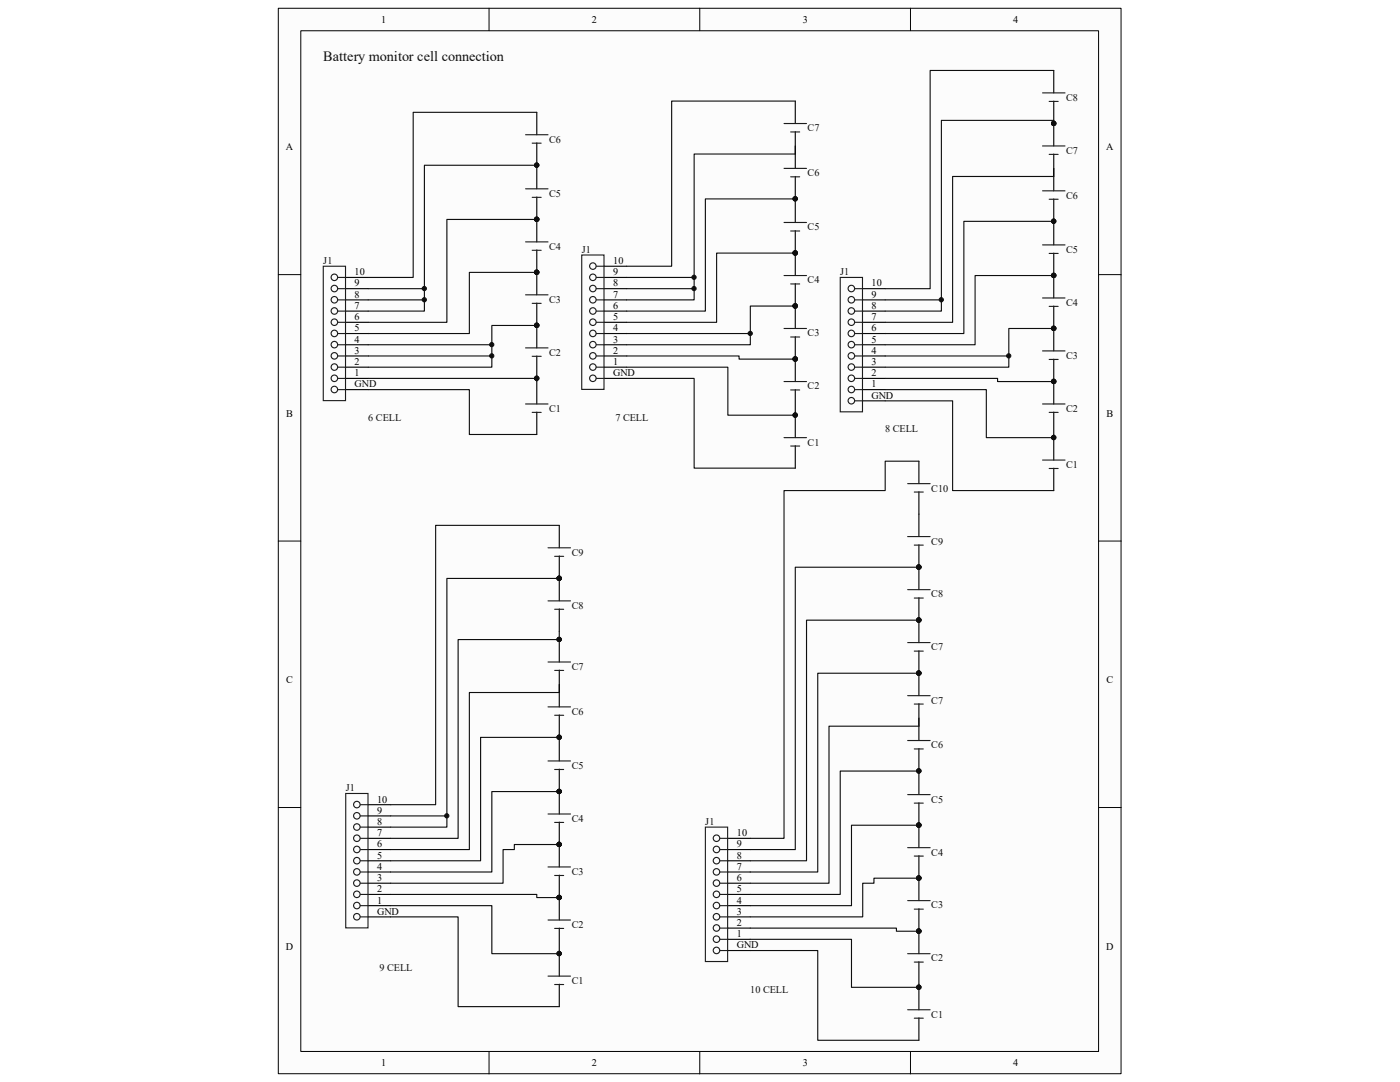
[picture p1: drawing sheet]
<svg xmlns="http://www.w3.org/2000/svg" width="279mm" height="216mm" viewBox="0 0 279 216" stroke-linecap="round" stroke-linejoin="round" font-family="sans-serif">
<path d="M55.6 1.7h168.1v212.5h-168.1z" fill="#fcfcfc"/>
<path d="M55.5 1.7h168.2v212.5h-168.2z" fill="none" stroke="#000" stroke-width=".2"/>
<path d="M60.1 6.2h159.1v203.6h-159.1z" fill="#fcfcfc"/>
<g fill="none" stroke="#000" stroke-width=".2">
<path d="M60 6.1h159.2v203.7h-159.2zM97.6 1.6v4.5M139.6 1.6v4.5M181.7 1.6v4.5M55.5 54.8h4.5M219.3 54.8h4.5M55.5 108h4.5M219.3 108h4.5M55.5 161.1h4.5M219.3 161.1h4.5M97.6 209.8v4.5M139.6 209.8v4.5"/>
<path d="M181.7 209.8v4.5"/>
</g>
<g fill="none" stroke="#000" stroke-width=".22">
<path d="M210.3 14.1v4.4M107.1 22.4v4.5M107.1 28.5v4.5M107.1 33.2v4.5M107.1 39.3v9M158.7 20.2v4.4M158.7 26.3v7.3M158.7 35.2v4.5M158.7 39.9v4.5M210.3 20.2v8.9M210.3 30.7v7.4M210.3 39.7v4.5"/>
<path d="M69 59.8h4.5M69 57.6h4.5M69 55.4h4.5M107.1 49.9v8.9M120.6 59.8h4.5M120.6 57.6h4.5M120.6 55.4h4.5M120.6 53.1h4.5M158.7 46v9M158.7 56.6v8.9M172.2 59.8h4.5M172.2 57.6h4.5"/>
<path d="M210.3 44.4v4.5M210.3 50.5v9M69 77.7h4.5M69 75.5h4.5M69 73.3h4.5M69 71h4.5M69 68.8h4.5M69 66.6h4.5M69 64.3h4.5M69 62.1h4.5M107.1 60.5v8.9M107.1 71v4.5"/>
<path d="M107.1 76.1v4.5M120.6 75.5h4.5M120.6 73.3h4.5M120.6 71h4.5M120.6 68.8h4.5M120.6 66.6h4.5M120.6 64.3h4.5M120.6 62.1h4.5M158.7 67.2v8.9M158.7 77.7v4.5M172.2 77.7h4.5M172.2 75.5h4.5"/>
<path d="M172.2 73.3h4.5M172.2 71h4.5M172.2 68.8h4.5M172.2 66.6h4.5M172.2 64.3h4.5M172.2 62.1h4.5M172.2 80h4.5M210.3 61.1v8.9M210.3 71.7v8.9M107.1 82.2v4.5M158.7 82.8v4.5M158.7 88.9v4.5"/>
<path d="M183.4 92v4.5M183.4 98.1v9M210.3 82.2v4.5M210.3 87.3v4.5M210.3 93.4v4.5M111.6 104.8v4.5M111.6 110.9v9M183.4 108.7v9M183.4 119.3v8.9M111.6 121.5v4.5M111.6 127.6v4.5M111.6 133.7v7.3"/>
<path d="M183.4 129.9v8.9M111.6 142.7v4.4M111.6 147.4v4.4M111.6 153.5v8.9M183.4 140.4v7.4M183.4 149.4v4.5M183.4 154.1v4.5M73.5 178.5h4.5M73.5 176.2h4.5M73.5 174h4.5M73.5 171.8h4.5M73.5 169.5h4.5"/>
<path d="M73.5 167.3h4.5M73.5 165h4.5M73.5 162.8h4.5M73.5 160.6h4.5M111.6 164v9M111.6 174.6v9M145.3 178.5h4.4M145.3 176.2h4.4M145.3 174h4.4M145.3 171.8h4.4M145.3 169.5h4.4M145.3 167.3h4.4"/>
<path d="M183.4 160.2v8.9M183.4 170.8v8.9M73.5 183h4.5M73.5 180.7h4.5M111.6 185.2v4.5M111.6 190.3v4.5M111.6 196.4v4.5M145.3 183h4.4M145.3 180.7h4.4M145.3 189.7h4.4M145.3 187.4h4.4M145.3 185.2h4.4"/>
<path d="M183.4 181.3v9M183.4 191.9v4.5M183.4 197v4.5M183.4 203.1v4.5"/>
</g>
<g fill="none" stroke="#1c1c1c" stroke-width=".22">
<path d="M208.1 18.5h4.4M104.9 37.7h4.5M104.9 26.9h4.5M106.2 39.4h1.8M106.2 28.6h1.8M156.5 33.6h4.5M156.5 24.6h4.5M157.8 35.3h1.8M157.8 26.3h1.8M208.1 38.1h4.4M208.1 29.1h4.4M209.4 39.8h1.8"/>
<path d="M209.4 30.8h1.8M209.4 20.2h1.8M64.5 53.1h4.5v26.8h-4.5zM67.4 59.8h1.6M67.4 57.6h1.6M67.4 55.4h1.6M104.9 58.8h4.5M104.9 48.3h4.5M106.2 49.9h1.8M116.1 50.9h4.4v26.8h-4.4zM119 59.8h1.6M119 57.6h1.6"/>
<path d="M119 55.4h1.6M119 53.1h1.6M156.5 55h4.5M156.5 44.4h4.5M157.8 56.7h1.8M157.8 46.1h1.8M167.7 55.4h4.4v26.8h-4.4zM170.6 59.8h1.6M170.6 57.6h1.6M208.1 59.5h4.4M208.1 48.9h4.4M209.4 50.6h1.8"/>
<path d="M67.4 73.3h1.6M67.4 75.5h1.6M67.4 77.7h1.6M67.4 71h1.6M67.4 64.3h1.6M67.4 66.6h1.6M67.4 68.8h1.6M67.4 62.1h1.6M104.9 69.4h4.5M106.2 71.1h1.8M106.2 60.5h1.8M119 73.3h1.6"/>
<path d="M119 75.5h1.6M119 71h1.6M119 64.3h1.6M119 66.6h1.6M119 68.8h1.6M119 62.1h1.6M156.5 76.1h4.5M156.5 65.5h4.5M157.8 77.8h1.8M157.8 67.2h1.8M170.6 73.3h1.6M170.6 75.5h1.6"/>
<path d="M170.6 77.7h1.6M170.6 71h1.6M170.6 64.3h1.6M170.6 66.6h1.6M170.6 68.8h1.6M170.6 62.1h1.6M170.6 80h1.6M208.1 70h4.4M209.4 71.7h1.8M209.4 61.1h1.8M104.9 80.6h4.5M106.2 82.3h1.8"/>
<path d="M156.5 87.3h4.5M157.8 89h1.8M181.1 96.5h4.5M182.5 98.2h1.8M208.1 80.6h4.4M208.1 91.8h4.4M209.4 82.3h1.8M209.4 93.5h1.8M109.4 119.9h4.5M109.4 109.3h4.5M110.7 111h1.8M181.1 117.7h4.5"/>
<path d="M181.1 107.1h4.5M182.5 119.3h1.8M182.5 108.8h1.8M109.4 132.1h4.5M110.7 133.8h1.8M110.7 121.6h1.8M181.1 138.8h4.5M181.1 128.2h4.5M182.5 129.9h1.8M69 158.3h4.4v26.8h-4.4zM109.4 151.8h4.5M109.4 141h4.5"/>
<path d="M110.7 153.5h1.8M110.7 142.7h1.8M181.1 158.6h4.5M181.1 147.8h4.5M182.5 149.4h1.8M182.5 140.5h1.8M71.9 178.5h1.6M71.9 176.2h1.6M71.9 169.5h1.6M71.9 171.8h1.6M71.9 174h1.6M71.9 167.3h1.6"/>
<path d="M71.9 165h1.6M71.9 162.8h1.6M71.9 160.6h1.6M109.4 173h4.5M109.4 162.4h4.5M110.7 174.7h1.8M110.7 164.1h1.8M140.8 165h4.4v26.9h-4.4zM143.7 178.5h1.6M143.7 176.2h1.6M143.7 169.5h1.6M143.7 171.8h1.6"/>
<path d="M143.7 174h1.6M143.7 167.3h1.6M181.1 179.7h4.5M181.1 169.1h4.5M182.5 170.8h1.8M182.5 160.3h1.8M71.9 180.7h1.6M71.9 183h1.6M109.4 194.8h4.5M109.4 183.6h4.5M110.7 196.5h1.8M110.7 185.3h1.8"/>
<path d="M143.7 180.7h1.6M143.7 183h1.6M143.7 185.2h1.6M143.7 187.4h1.6M143.7 189.7h1.6M181.1 190.3h4.5M182.5 192h1.8M182.5 181.4h1.8M181.1 201.5h4.5M182.5 203.2h1.8"/>
<circle cx="66.7" cy="55.3" r=".65"/>
<circle cx="66.7" cy="57.6" r=".65"/>
<circle cx="66.7" cy="59.8" r=".65"/>
<circle cx="118.3" cy="59.8" r=".65"/>
<circle cx="118.3" cy="55.3" r=".65"/>
<circle cx="118.3" cy="53.1" r=".65"/>
<circle cx="118.3" cy="57.6" r=".65"/>
<circle cx="169.9" cy="59.8" r=".65"/>
<circle cx="169.9" cy="57.6" r=".65"/>
<circle cx="66.7" cy="73.2" r=".65"/>
<circle cx="66.7" cy="75.5" r=".65"/>
<circle cx="66.7" cy="68.8" r=".65"/>
<circle cx="66.7" cy="77.7" r=".65"/>
<circle cx="66.7" cy="66.5" r=".65"/>
<circle cx="66.7" cy="62.1" r=".65"/>
<circle cx="66.7" cy="71" r=".65"/>
<circle cx="66.7" cy="64.3" r=".65"/>
<circle cx="118.3" cy="73.2" r=".65"/>
<circle cx="118.3" cy="68.8" r=".65"/>
<circle cx="118.3" cy="71" r=".65"/>
<circle cx="118.3" cy="64.3" r=".65"/>
<circle cx="118.3" cy="66.5" r=".65"/>
<circle cx="118.3" cy="75.5" r=".65"/>
<circle cx="118.3" cy="62.1" r=".65"/>
<circle cx="169.9" cy="75.5" r=".65"/>
<circle cx="169.9" cy="73.2" r=".65"/>
<circle cx="169.9" cy="71" r=".65"/>
<circle cx="169.9" cy="80" r=".65"/>
<circle cx="169.9" cy="77.7" r=".65"/>
<circle cx="169.9" cy="66.5" r=".65"/>
<circle cx="169.9" cy="62.1" r=".65"/>
<circle cx="169.9" cy="68.8" r=".65"/>
<circle cx="169.9" cy="64.3" r=".65"/>
<circle cx="71.2" cy="171.7" r=".65"/>
<circle cx="71.2" cy="178.5" r=".65"/>
<circle cx="71.2" cy="162.8" r=".65"/>
<circle cx="71.2" cy="160.5" r=".65"/>
<circle cx="71.2" cy="174" r=".65"/>
<circle cx="71.2" cy="165" r=".65"/>
<circle cx="71.2" cy="169.5" r=".65"/>
<circle cx="71.2" cy="167.3" r=".65"/>
<circle cx="71.2" cy="176.2" r=".65"/>
<circle cx="143" cy="169.5" r=".65"/>
<circle cx="143" cy="167.3" r=".65"/>
<circle cx="143" cy="178.5" r=".65"/>
<circle cx="143" cy="171.7" r=".65"/>
<circle cx="143" cy="174" r=".65"/>
<circle cx="143" cy="176.2" r=".65"/>
<circle cx="71.2" cy="182.9" r=".65"/>
<circle cx="71.2" cy="180.7" r=".65"/>
<circle cx="143" cy="189.6" r=".65"/>
<circle cx="143" cy="180.7" r=".65"/>
<circle cx="143" cy="185.2" r=".65"/>
<circle cx="143" cy="182.9" r=".65"/>
<circle cx="143" cy="187.4" r=".65"/>
</g>
<g fill="none" stroke="#0e0e0e" stroke-width=".22">
<path d="M210.3 14.1h-24.7v43.5h-8.9M107.1 33.2v-.2h-22.4v29.1h-11.2M107.1 22.4h-24.6v33h-9M158.7 20.2h-24.7v32.9h-8.9M158.7 39.9v-.2h-17.9v22.4h-15.7M158.7 30.7h-20.2v29.1h-13.4M210.3 35.2h-20.2v29.1h-13.4M210.3 24.6v-.6h-22.4v38.1h-11.2M73.5 59.8h11.2M73.5 57.6h11.2M107.1 54.4h-13.4v12.2h-20.2M107.1 43.8h-17.9v20.5h-15.7"/>
<path d="M125.1 57.6h13.4M125.1 55.4h13.4M158.7 50.5h-15.7v13.8h-17.9M176.7 59.8h11.2M210.3 55h-15.7v13.8h-17.9M210.3 44.4v-.2h-17.9v22.4h-15.7M73.5 77.7h20.2v9h13.4M73.5 75.5h33.6v.6M73.5 71h24.7M73.5 68.8h24.7M107.1 64.9h-8.9v8.4h-24.7M125.1 71h22.4v.7h11.2"/>
<path d="M125.1 75.5h13.4v17.9h20.2M125.1 73.3h20.2v9.5h13.4v-.6M125.1 66.6h24.6M158.7 61.1h-9v7.7h-24.6M176.7 75.5h22.4v.6h11.2M176.7 80h13.4v17.9h20.2M176.7 77.7h20.1v9.6h13.5v-.6M176.7 71h24.6M210.3 65.5h-9v7.8h-24.6M183.4 92h-6.7v5.9h-20.2v69.4h-6.8M111.6 104.8h-24.7v55.8h-8.9M111.6 115.4h-22.4v49.6h-11.2"/>
<path d="M183.4 113.2h-24.7v56.3h-9M111.6 138.2h-17.9v31.3h-15.7M111.6 126v1.6h-20.2v39.7h-13.4M183.4 134.3h-20.2v39.7h-13.5M183.4 123.7h-22.4v48.1h-11.3M111.6 157.9h-13.4v16.1h-20.2M111.6 147.4v-.3h-15.7v24.7h-17.9M183.4 154.1v-.2h-15.7v24.6h-18M183.4 144.9h-18v31.3h-15.7M78 178.5h29.1v.6h4.5M78 162.8h11.2M111.6 168.5h-9v1h-2.2v6.7h-22.4"/>
<path d="M183.4 175.2h-9v1h-2.2v6.8h-22.5M183.4 164.7h-13.5v16h-20.2M78 183h13.4v17.9h20.2M78 180.7h20.2v9.6h13.4v-.6M149.7 189.7h13.5v17.9h20.2M149.7 187.4h20.2v9.6h13.5v-.6M149.7 185.2h29.2v.6h4.5"/>
</g>
<g fill="#0e0e0e" stroke="#0e0e0e" stroke-width=".2">
<circle cx="107.1" cy="75.5" r=".43"/>
<circle cx="107.1" cy="64.9" r=".43"/>
<circle cx="107.1" cy="54.3" r=".43"/>
<circle cx="107.1" cy="43.8" r=".43"/>
<circle cx="107.1" cy="33" r=".43"/>
<circle cx="98.1" cy="71" r=".43"/>
<circle cx="98.1" cy="68.8" r=".43"/>
<circle cx="84.7" cy="59.8" r=".43"/>
<circle cx="84.7" cy="57.6" r=".43"/>
<circle cx="158.7" cy="82.8" r=".43"/>
<circle cx="158.7" cy="71.6" r=".43"/>
<circle cx="158.7" cy="61" r=".43"/>
<circle cx="158.7" cy="50.5" r=".43"/>
<circle cx="158.7" cy="39.7" r=".43"/>
<circle cx="149.7" cy="66.5" r=".43"/>
<circle cx="138.5" cy="57.6" r=".43"/>
<circle cx="138.5" cy="55.3" r=".43"/>
<circle cx="210.3" cy="87.3" r=".43"/>
<circle cx="210.3" cy="76.1" r=".43"/>
<circle cx="210.3" cy="65.5" r=".43"/>
<circle cx="210.3" cy="55" r=".43"/>
<circle cx="210.3" cy="44.1" r=".43"/>
<circle cx="210.3" cy="24.6" r=".43"/>
<circle cx="201.3" cy="71" r=".43"/>
<circle cx="187.9" cy="59.8" r=".43"/>
<circle cx="111.6" cy="190.3" r=".43"/>
<circle cx="111.6" cy="179.1" r=".43"/>
<circle cx="111.6" cy="168.5" r=".43"/>
<circle cx="111.6" cy="157.9" r=".43"/>
<circle cx="111.6" cy="147.1" r=".43"/>
<circle cx="111.6" cy="127.6" r=".43"/>
<circle cx="111.6" cy="115.4" r=".43"/>
<circle cx="89.2" cy="162.8" r=".43"/>
<circle cx="183.4" cy="197" r=".43"/>
<circle cx="183.4" cy="185.8" r=".43"/>
<circle cx="183.4" cy="175.2" r=".43"/>
<circle cx="183.4" cy="164.6" r=".43"/>
<circle cx="183.4" cy="153.8" r=".43"/>
<circle cx="183.4" cy="134.3" r=".43"/>
<circle cx="183.4" cy="123.7" r=".43"/>
<circle cx="183.4" cy="113.2" r=".43"/>
</g>
<text font-size="2.8" fill="#0e0e0e" x="64.5" y="12.2">Battery monitor cell connection</text>
<g font-size="2">
<text x="76.1" y="4.6">1</text>
<text x="118.1" y="4.6">2</text>
<text x="160.2" y="4.6">3</text>
<text x="202.2" y="4.6">4</text>
<text x="57.1" y="30">A</text>
<text x="220.8" y="30">A</text>
<text x="122.4" y="52.7">10</text>
<text x="70.8" y="59.4">8</text>
<text x="70.8" y="57.2">9</text>
<text x="70.8" y="54.9">10</text>
<text x="122.4" y="59.4">7</text>
<text x="122.4" y="57.2">8</text>
<text x="122.4" y="54.9">9</text>
<text x="173.9" y="59.4">9</text>
<text x="173.9" y="57.2">10</text>
<text x="70.8" y="63.9">6</text>
<text x="70.8" y="61.6">7</text>
<text x="122.4" y="63.9">5</text>
<text x="122.4" y="61.6">6</text>
<text x="173.9" y="63.9">7</text>
<text x="173.9" y="61.6">8</text>
<text x="70.8" y="70.6">3</text>
<text x="70.8" y="68.4">4</text>
<text x="70.8" y="66.1">5</text>
<text x="122.4" y="70.6">2</text>
<text x="122.4" y="68.4">3</text>
<text x="122.4" y="66.1">4</text>
<text x="173.9" y="70.6">4</text>
<text x="173.9" y="68.4">5</text>
<text x="173.9" y="66.1">6</text>
<text x="70.8" y="77.3">GND</text>
<text x="70.8" y="75.1">1</text>
<text x="70.8" y="72.8">2</text>
<text x="122.4" y="75.1">GND</text>
<text x="122.4" y="72.8">1</text>
<text x="173.9" y="77.3">1</text>
<text x="173.9" y="75.1">2</text>
<text x="173.9" y="72.8">3</text>
<text x="57.1" y="83.2">B</text>
<text x="173.9" y="79.5">GND</text>
<text x="220.9" y="83.2">B</text>
<text x="57.1" y="136.4">C</text>
<text x="220.9" y="136.4">C</text>
<text x="75.3" y="160.1">10</text>
<text x="75.3" y="166.8">7</text>
<text x="75.3" y="164.6">8</text>
<text x="75.3" y="162.3">9</text>
<text x="147.1" y="166.8">10</text>
<text x="75.3" y="173.6">4</text>
<text x="75.3" y="171.3">5</text>
<text x="75.3" y="169.1">6</text>
<text x="147.1" y="173.6">7</text>
<text x="147.1" y="171.3">8</text>
<text x="147.1" y="169.1">9</text>
<text x="75.3" y="178.1">2</text>
<text x="75.3" y="175.8">3</text>
<text x="147.1" y="178.1">5</text>
<text x="147.1" y="175.8">6</text>
<text x="75.3" y="182.5">GND</text>
<text x="75.3" y="180.3">1</text>
<text x="147.1" y="184.7">2</text>
<text x="147.1" y="182.5">3</text>
<text x="147.1" y="180.3">4</text>
<text x="57.1" y="189.5">D</text>
<text x="147.1" y="189.2">GND</text>
<text x="147.1" y="187">1</text>
<text x="220.8" y="189.5">D</text>
<text x="76.1" y="212.7">1</text>
<text x="118.1" y="212.7">2</text>
<text x="160.2" y="212.7">3</text>
<text x="202.2" y="212.7">4</text>
</g>
<g font-size="2" fill="#0e0e0e">
<text x="212.8" y="20.1">C8</text>
<text x="109.6" y="28.4">C6</text>
<text x="161.2" y="26.2">C7</text>
<text x="161.2" y="35.2">C6</text>
<text x="212.8" y="30.7">C7</text>
<text x="109.6" y="39.2">C5</text>
<text x="212.8" y="39.7">C6</text>
<text x="161.2" y="46">C5</text>
<text x="64.5" y="52.7">J1</text>
<text x="109.6" y="49.8">C4</text>
<text x="116.1" y="50.5">J1</text>
<text x="212.8" y="50.5">C5</text>
<text x="161.2" y="56.6">C4</text>
<text x="167.7" y="54.9">J1</text>
<text x="109.6" y="60.4">C3</text>
<text x="212.8" y="61">C4</text>
<text x="109.6" y="71">C2</text>
<text x="161.2" y="67.1">C3</text>
<text x="212.8" y="71.6">C3</text>
<text x="161.2" y="77.7">C2</text>
<text x="109.6" y="82.2">C1</text>
<text x="212.8" y="82.2">C2</text>
<text x="73.5" y="84">6 CELL</text>
<text x="122.8" y="84">7 CELL</text>
<text x="161.2" y="88.9">C1</text>
<text x="176.7" y="86.3">8 CELL</text>
<text x="212.8" y="93.4">C1</text>
<text x="185.8" y="98.1">C10</text>
<text x="114.1" y="110.9">C9</text>
<text x="185.8" y="108.7">C9</text>
<text x="185.8" y="119.2">C8</text>
<text x="114.1" y="121.5">C8</text>
<text x="185.8" y="129.8">C7</text>
<text x="114.1" y="133.6">C7</text>
<text x="114.1" y="142.6">C6</text>
<text x="185.8" y="140.4">C7</text>
<text x="185.8" y="149.4">C6</text>
<text x="114.1" y="153.4">C5</text>
<text x="69" y="157.9">J1</text>
<text x="185.8" y="160.1">C5</text>
<text x="114.1" y="164">C4</text>
<text x="140.8" y="164.6">J1</text>
<text x="185.8" y="170.7">C4</text>
<text x="114.1" y="174.6">C3</text>
<text x="114.1" y="185.2">C2</text>
<text x="185.8" y="181.3">C3</text>
<text x="185.8" y="191.9">C2</text>
<text x="75.7" y="193.7">9 CELL</text>
<text x="114.1" y="196.3">C1</text>
<text x="149.7" y="198.2">10 CELL</text>
<text x="185.8" y="203.1">C1</text>
</g>
</svg>
